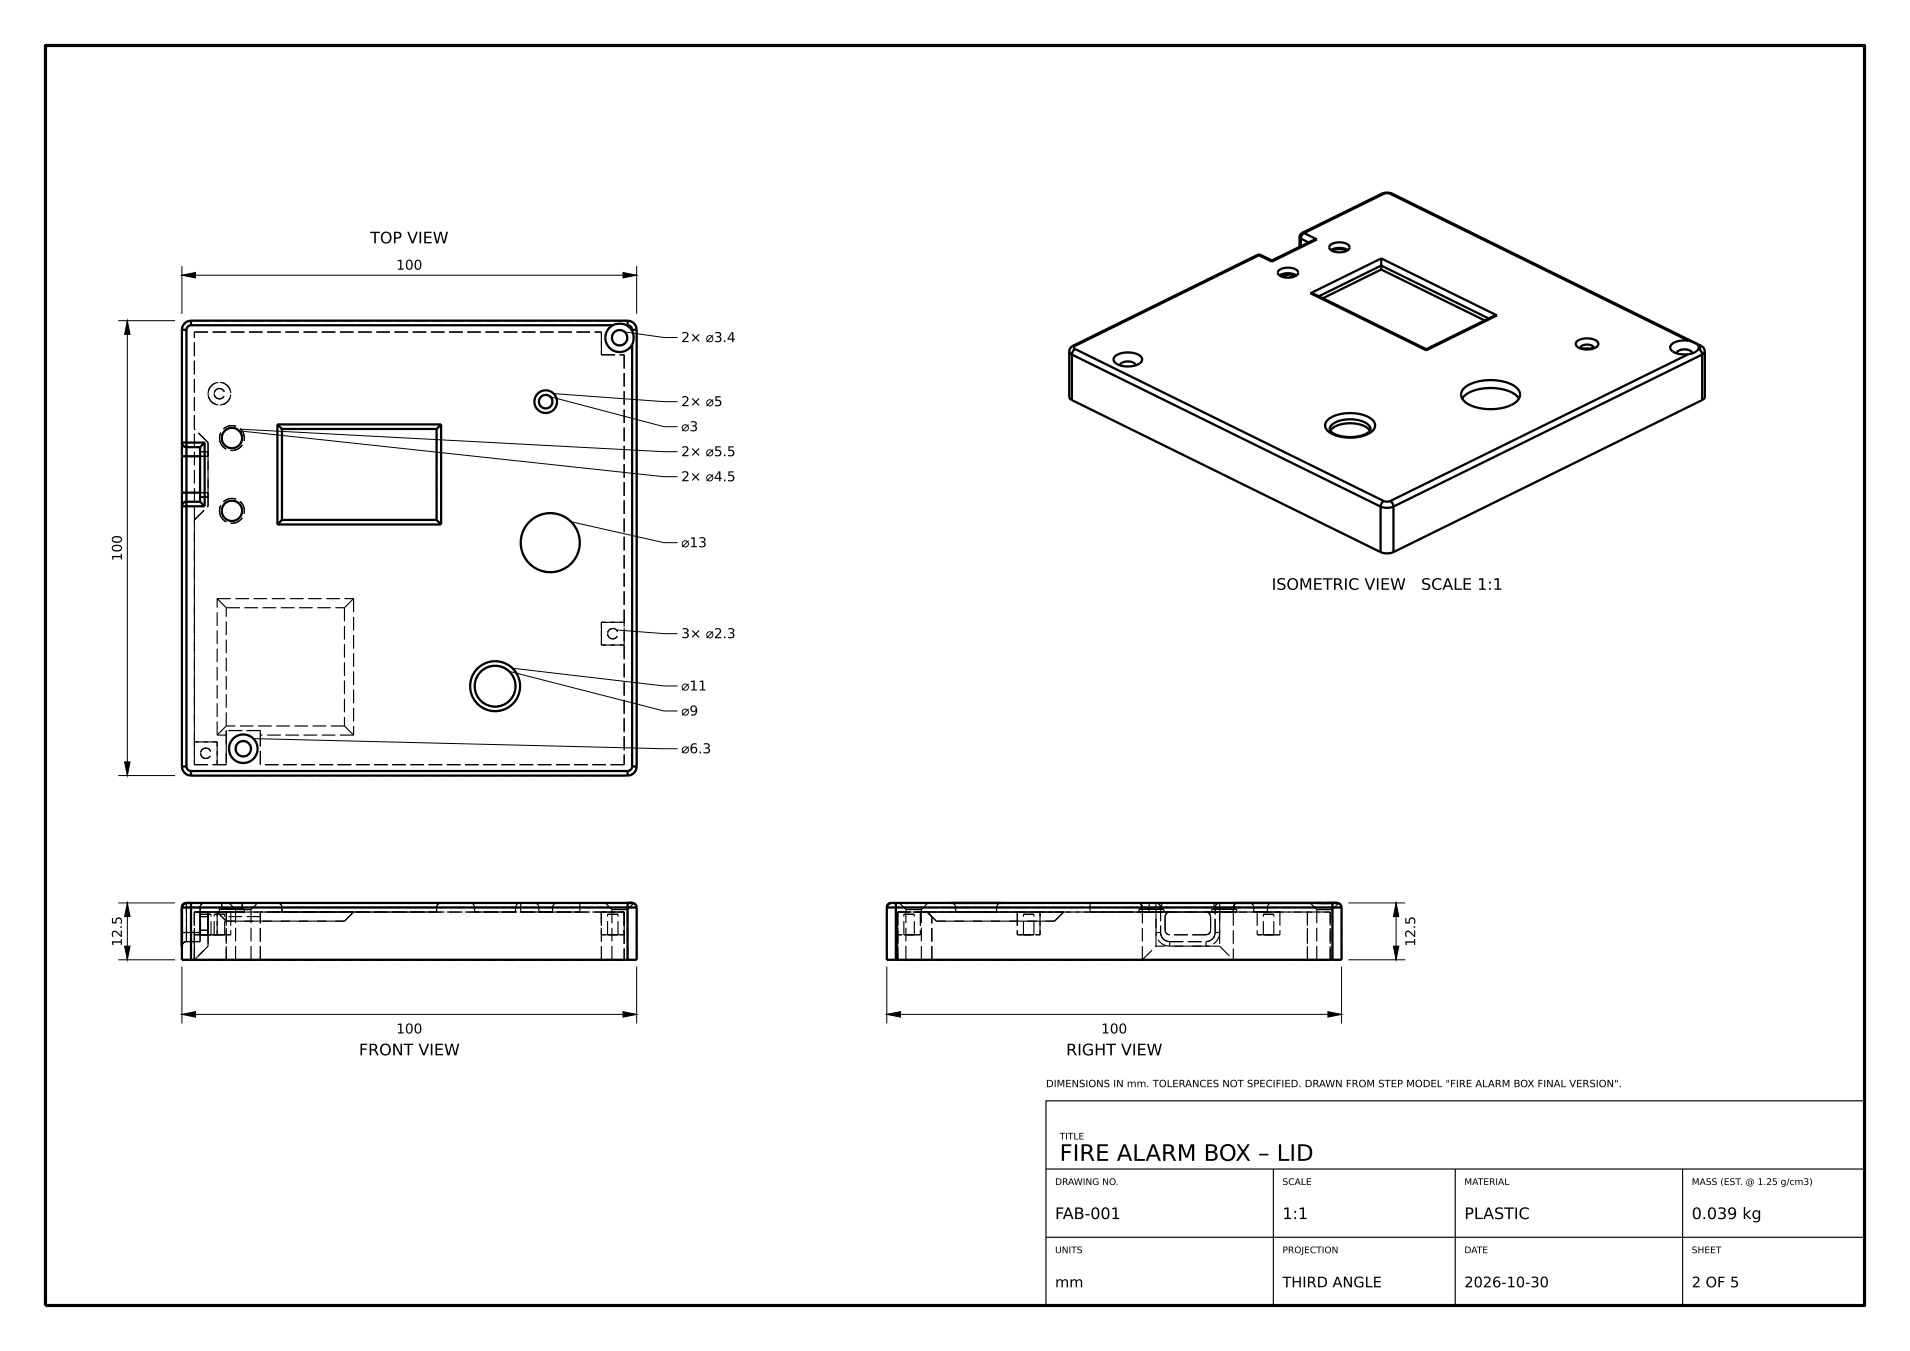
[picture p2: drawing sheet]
<svg xmlns="http://www.w3.org/2000/svg" width="420mm" height="297mm" viewBox="0 0 420 297" stroke-linecap="round" stroke-linejoin="round" font-family="sans-serif">
<path d="M28 70.5l.6 3h-1.2zM40 60.5l3-.6v1.2zM137 59.9l3 .6-3 .6zM27.4 167.5h1.2l-.6 3zM28 198.5l.6 3h-1.2zM307 198.5l.6 3h-1.2zM27.4 208h1.2l-.6 3zM306.4 208h1.2l-.6 3zM40 223l3-.6v1.2zM137 222.4l3 .6-3 .6zM195 223l3-.6v1.2zM292 222.4l3 .6-3 .6z" fill="#000" stroke="#000" stroke-width=".22"/>
<path d="M10 10h400v277h-400z" fill="none" stroke="#000" stroke-width=".7" stroke-linecap="butt"/>
<g fill="none" stroke="#000" stroke-width=".25" stroke-dasharray="3 1" stroke-linecap="butt">
<path d="M40 72.5v96M42 70.5a2 2 0 0 0-2 2M42.7 73h89.6M132.3 78h4.9M132.3 78v-5M132.3 73v5M134.6 74.3a1.7 1.7 0 0 0 2.3 1.5 1.7 1.7 0 0 0 .5-2.8 1.7 1.7 0 0 0-2.8 .7v.6M137.2 78v90.1M137.2 78v58.8M138 70.5h-96M140 72.5a2 2 0 0 0-2-2M41 98.3a1 1 0 0 1-1-1"/>
<path d="M42.7 94.3v-21.3M44 98.3h-3M44 98.3v2M44 99.3v1M45.8 97.3l-3.1-3M45.8 86.5a2.5 2.5 0 0 0 3.5 2.3 2.5 2.5 0 0 0 .5-4.2 2.5 2.5 0 0 0-4 1.3v.6M45.8 97.3v14M45.8 99.3v1M45.8 86.5a2.5 2.5 0 0 1 3.5-2.2 2.5 2.5 0 0 1 .5 4.2 2.5 2.5 0 0 1-4-1.3v-.7M45.8 99.3h-1.8M47.1 86.5a1.15 1.15 0 0 0 1.6 1.1 1.15 1.15 0 0 0 .4-1.9 1.15 1.15 0 0 0-1.9 .4l-.1 .4M48.2 96.3a2.75 2.75 0 0 0 4 2.5 2.75 2.75 0 0 0 .5-4.6 2.75 2.75 0 0 0-4.4 1.5l-.1 .6"/>
<path d="M53.3 96.3a2.25 2.25 0 0 1-3.3 2 2.25 2.25 0 0 1-.4-3.7 2.25 2.25 0 0 1 3.6 1.1l.1 .6M62 94.3v20M96 94.3h-34M121.5 88.3a1.5 1.5 0 0 0-2.1-1.4 1.5 1.5 0 0 0-.4 2.5 1.5 1.5 0 0 0 2.4-.6l.1-.5M41 110.3h3M41 110.3a1 1 0 0 0-1 1M42.7 114.3v-20M42.7 114.3l3.1-3M44 108.3v-8M44 108.3v2M44 109.3v-1M44 108.3v1"/>
<path d="M44 100.3v8M44 100.3v-1M44 108.3h1.8M44 100.3h1.8M45.8 111.3v-3M45.8 100.3v-3M45.8 100.3v-1M45.8 100.3v8M45.8 108.3v1M45.8 109.3v-1M45.8 109.3h-1.8M45.8 100.3h-1.8"/>
<path d="M45.8 108.3h-1.8M48.2 112.3a2.75 2.75 0 0 0 4 2.5 2.75 2.75 0 0 0 .5-4.6 2.75 2.75 0 0 0-4.4 1.5l-.1 .6M53.3 112.3a2.25 2.25 0 0 1-3.3 2 2.25 2.25 0 0 1-.4-3.7 2.25 2.25 0 0 1 3.6 1.1l.1 .6M62 114.3h34M96 114.3v-20M127.5 119.3a6.5 6.5 0 0 0-9.5-5.8 6.5 6.5 0 0 0-.8 11.1 6.5 6.5 0 0 0 10.2-4.3l.1-1M47.7 131.6h30.1M47.7 131.6l2 2M49.7 133.6h26.1M75.8 133.6v26M77.8 131.6v30M77.8 131.6l-2 2"/>
<path d="M132.3 136.8v5M132.3 136.8h4.9M133.6 139.3a1.15 1.15 0 0 0 1.6 1.1 1.15 1.15 0 0 0 .4-1.9 1.15 1.15 0 0 0-1.9 .4l-.1 .4M137.2 136.8h-4.9M49.7 159.6v-26M49.7 159.6l-2 2M75.8 159.6h-26.1M113.4 150.8a4.5 4.5 0 0 0-6.5-4 4.5 4.5 0 0 0-.7 7.6 4.5 4.5 0 0 0 7.1-2.7l.1-.9M132.3 141.8h4.9M132.3 141.8v-5M137.2 141.8v26.3M137.2 141.8v-5"/>
<path d="M137.2 141.8h-4.9M40 168.5a2 2 0 0 0 2 2M42 170.5h96M42.7 168.1v-53.8M42.7 163.1v-48.8M42.7 163.1h5M42.7 168.1h5M42.7 163.1v5M44.1 165.6a1.15 1.15 0 0 0 1.6 1.1 1.15 1.15 0 0 0 .4-1.9 1.15 1.15 0 0 0-1.9 .4l-.1 .4M47.7 168.1v-5M47.7 163.1h-5M47.7 161.6v-30"/>
<path d="M47.7 163.1v5M49.7 168.1h-7M49.7 160.6v7.5M49.7 160.6v1M49.7 161.6v6.5M49.7 168.1h-2M49.7 161.6h-2M51.8 164.6a1.7 1.7 0 0 0 2.4 1.5 1.7 1.7 0 0 0 .4-2.8 1.7 1.7 0 0 0-2.7 .8l-.1 .5M57.2 160.6h-7.5M57.2 168.1v-7.5M57.2 161.6v-1M57.2 168.1v-6.5"/>
<path d="M77.8 161.6h-20.6M77.8 161.6l-2-2M137.2 168.1h-80M138 170.5a2 2 0 0 0 2-2M140 168.5v-96M40 199.5a1 1 0 0 1 1-1M40 199.5h1M41 198.5h1M41 198.5h4M41 198.5a1 1 0 0 0-1 1M41 198.5v1M41 199.5v-1"/>
<path d="M41 199.5h-1M41 199.5h3M41 199.5v5.5M42 198.5h92.7M42 199.5v-1M42 199.5h-2M42 199.5v11.5M44 199.5l.3-.7 .7-.3M44 199.5v5.5M44 199.5h-3M45 198.5h-3M45 198.5l-.7 .3-.3 .7"/>
<path d="M48.2 199.9h5.5M48.8 198.5h4.5M48.8 199.9h4.5M48.8 198.5v1.4M50.4 198.5h6.2M50.4 198.5l1.4 1.5M51.8 200h3.4M51.8 200v11M53.3 198.5h-4.5M53.3 199.9h-4.5M53.3 198.5v1.4M53.7 199.9h-5.5"/>
<path d="M55.2 200h-3.4M55.2 200l1.4-1.5M55.2 200v11M56.6 198.5h-6.2M61 198.5h36M61 198.5l.7 .3 .3 .7M62 199.5l-.3-.7-.7-.3M62 199.5v1M62 199.5h34M96 199.5v1M96 199.5h-34M97 198.5h-36"/>
<path d="M97 198.5l-.7 .3-.3 .7M103.4 198.5h11M104.4 199.5h9M104.4 199.5l-.4-.8-.6-.2M113.4 199.5h-9M114.4 198.5h-11M114.4 198.5a1 1 0 0 0-1 1M114.5 198.5h13M114.5 198.5v2M117.5 198.5h5M118.5 199.5h3M118.5 199.5l-.4-.8-.6-.2"/>
<path d="M118.5 199.5v1M121.5 199.5v1M121.5 199.5h-3M122.5 198.5h-5M122.5 198.5a1 1 0 0 0-1 1M127.5 198.5h-13M127.5 198.5v2M133.1 198.5h1.6M133.1 198.5l1.5 1.5M134.6 200h3.3M134.6 200v11M134.7 198.5h3.1"/>
<path d="M137.8 198.5h.2M137.9 200h-3.3M137.9 200l1.4-1.4M137.9 200v11M138 199.5v-1M138 199.5h-96M139 198.5h-5.9M140 199.5a1 1 0 0 0-1-1M140 199.5v11.5M140 199.5h-2M195 199.5a1 1 0 0 1 1-1M196 198.5h1"/>
<path d="M197 198.5h57.2M197 199.5v-1M197 199.5h-2M197 199.5v11.5M197.8 198.5h3.1M199.2 200h1.7M199.2 200l-1.4-1.5M199.2 200v11M200.9 198.5h3.1M200.9 200h1.7M202.6 200h-3.4M202.6 200l1.4-1.5"/>
<path d="M202.6 200v11M204 198.5h-6.2M210.2 199.5h8.9M210.2 199.5l-.4-.8-.6-.2M214.6 199.5h-4.4M219.1 199.5h-4.5M219.1 199.5l.4-.8 .6-.2M220.1 198.5h-10.9M239.7 198.5h13M239.7 198.5v2M246.2 198.5h-6.5M250.2 198.5h22"/>
<path d="M250.2 198.5l.7 .3 .3 .7M250.5 199.9h5.5M250.9 198.5h4.5M250.9 199.9h4.5M250.9 198.5v1.4M251.2 199.5l-.3-.7-.7-.3M251.2 199.5v1M251.2 199.5h20M252.7 198.5h-6.5M252.7 198.5v2M253.2 198.5h-2.3M253.2 199.9h-2.7"/>
<path d="M253.2 199.9h-2.3M254.2 198.5h14M254.2 198.5v1M254.2 198.5l.7 .3 .3 .7M254.2 199.5h-57.2M255.2 199.5a1 1 0 0 0-1-1M255.2 199.5h-1M255.2 199.5v5.5M255.4 198.5h-2.2M255.4 199.9h-2.2M255.4 198.5v1.4M256 199.9h-2.8"/>
<path d="M266.4 199.9h5.6M267 198.5h4.4M267 199.9h4.4M267 198.5v1.4M267.2 199.5l.3-.7 .7-.3M267.2 199.5h-12M268.2 198.5h3.2M268.2 199.5v-1M268.2 198.5a1 1 0 0 0-1 1M268.2 199.5h-1M268.2 199.5v5.5M269.2 198.5h-2.2"/>
<path d="M269.2 199.9h-2.8M269.2 199.9h-2.2M271.2 199.5v1M271.2 199.5h-20M271.4 198.5h-2.2M271.4 199.9h-2.2M271.4 198.5v1.4M272 199.9h-2.8M272.2 198.5h-22M272.2 198.5l-.7 .3-.3 .7M274.7 198.5h2.5M275.7 199.5h3"/>
<path d="M275.7 199.5l-.4-.8-.6-.2M275.7 199.5v1M277.2 198.5h2.5M277.2 199.5h-1.5M278.7 199.5h-1.5M278.7 199.5l.4-.8 .6-.2M278.7 199.5v1M279.7 198.5h-5M288.1 198.5h1.6M289.6 200h1.7M289.6 200l-1.5-1.5M289.6 200v11"/>
<path d="M289.7 198.5h-1.6M291.3 200h1.6M292.9 200h-3.3M292.9 200l1.4-1.4M292.9 200v11M293 199.5v-1M293 199.5h-24.8M294 198.5h-1.2M295 199.5a1 1 0 0 0-1-1M295 199.5v11.5M295 199.5h-2M40 211v-11.5"/>
<path d="M41 207a1 1 0 0 0-1 1M41 207h3M41 205h-1M41 205h3M41 205v2M41 207v-2M41 205v-5.5M42 211h-2M42.7 211h89.6M42.7 200.5h3.1M42.7 200.5h89.6M42.7 200.5v10.5"/>
<path d="M42.7 211l3.1-3M42.7 211v-10.5M42.7 205.5h5M42.7 200.5v5M42.7 205.5v5.5M44 205v2M44 205v-5.5M44 207v-2M44 201.5v-1M44 204.5v-3M44 205.5v-1M44 204.5v1"/>
<path d="M44 201.5v3M44 200.5v1M44 207h-3M44 200.5h1.8M44 205h-3M44.1 205.5v-4.5M44.1 201h2.3M44.1 205.5h2.3M45.8 200.5h-3.1M45.8 200.5h4.9M45.8 208l-3.1 3M45.8 200.5v7.5"/>
<path d="M45.8 200.5v1M45.8 201.5v3M45.8 204.5v1M45.8 205.5v-1M45.8 204.5v-3M45.8 201.5v-1M45.8 208v-7.5M45.8 205.5h4.9M45.8 205.5v-5M45.8 205.5h-1.8M45.8 201.5h-1.8M45.8 204.5h-1.8"/>
<path d="M46.4 201h-2.3M46.4 205.5h-2.3M46.4 205.5v-4.5M47.1 205.5v-4.5M47.1 201h2.3M47.1 205.5h2.3M47.7 200.5h-5M47.7 200.5h30.1M47.7 205.5v-5M47.7 200.5v5M47.7 200.5l2 2M48.2 200.5h5.5"/>
<path d="M48.2 200.5v-.6M49.4 201h-2.3M49.4 205.5h-2.3M49.4 205.5v-4.5M49.7 211h-7M49.7 211v-9.5M49.7 201.5v-1M49.7 200.5v10.5M49.7 200.5h-2M49.7 202.5l-2-2M49.7 202.5h26.1M50.7 200.5h-4.9"/>
<path d="M50.7 205.5h-4.9M50.7 200.5v5M51.8 211h3.4M53.7 200.5h-5.5M53.7 200.5v-.6M55.2 211h-3.4M57.2 211h-7.5M57.2 201.5h-7.5M57.2 211v-9.5M57.2 200.5v1M57.2 211v-10.5M62 200.5h34"/>
<path d="M75.8 202.5h-26.1M77.8 200.5h-20.6M77.8 200.5l-2 2M96 200.5h-34M104.4 200.5h9M104.4 200.5v-1M113.4 200.5v-1M113.4 200.5h-9M114.5 200.5h13M118.5 200.5h3M121.5 200.5h-3M127.5 200.5h-13"/>
<path d="M132.3 211h4.9M132.3 200.5h4.9M132.3 211v-10.5M132.3 205.5h4.9M132.3 200.5v5M133.6 205.5v-4.5M133.6 201h2.3M133.6 205.5h2.3M134.6 211h3.3M135.9 201h-2.3M135.9 205.5h-2.3M135.9 205.5v-4.5"/>
<path d="M137.2 211h-80M137.2 200.5h-80M137.2 200.5v10.5M137.2 200.5h-4.9M137.2 200.5v5M137.2 205.5v-5M137.2 205.5h-4.9M137.9 211h-3.3M138 211h-96M138 211v-11.5M140 211h-2M195 211v-11.5"/>
<path d="M197 211h-2M197.4 211h53.8M197.4 211h7.5M197.4 200.5h6.5M197.4 211v-10.5M197.4 200.5v10.5M197.4 200.5h5M197.4 205.5v-5M197.4 205.5v5.5M198.7 201h2.4M198.7 205.5h2.4M198.7 205.5v-4.5"/>
<path d="M199.2 211h3.4M199.9 201h-1.2M199.9 205.5h-1.2M200.9 211h-1.7M201.1 201h-1.2M201.1 205.5h-1.2M201.1 205.5v-4.5M202.4 200.5h48.8M202.4 205.5h-5M202.4 200.5v5M202.6 211h-1.7M203.9 200.5l1 1"/>
<path d="M203.9 200.5h-6.5M203.9 200.5h30M203.9 200.5l2 2M204.9 211h-7.5M204.9 211v-9.5M204.9 201.5l-1-1M205.9 202.5h26M205.9 202.5l-2-2M210.2 200.5h4.4M210.2 200.5v-1M214.6 200.5h4.5M219.1 200.5h-8.9"/>
<path d="M219.1 200.5v-1M223.7 200.5h-26.3M223.7 200.5v5M223.7 205.5h5M225.1 201h2.2M225.1 205.5h2.2M225.1 205.5v-4.5M226.2 201h-1.1M226.2 205.5h-1.1M227.3 201h-1.1M227.3 205.5h-1.1M227.3 205.5v-4.5"/>
<path d="M228.7 200.5h-5M228.7 205.5v-5M228.7 200.5v5M231.9 202.5h-26M233.9 200.5h-30M233.9 200.5l-2 2M239.7 200.5h6.5M246.2 200.5h6.5M250.5 200.5h5.5M250.5 200.5v-.6M251.2 211h20M251.2 200.5h3"/>
<path d="M251.2 200.5h20M251.2 211l3-3M251.2 211v-10.5M252.7 200.5h-13M253.2 200.5h-2.7M254.2 200.5h3M254.2 208v-7.5M254.2 205v-5.5M255.2 205a2 2 0 0 0 2 2M255.2 205h-1M256 200.5h-2.8M256 200.5v-.6"/>
<path d="M256.2 201.5a1 1 0 0 1 1-1M256.2 204.5v-3M257.2 207h8M257.2 207a2 2 0 0 1-2-2M257.2 200.5h8M257.2 205.5a1 1 0 0 1-1-1M257.2 207v1M257.2 208a3 3 0 0 1-3-3M265.2 207a2 2 0 0 0 2-2M265.2 205.5h-8M265.2 200.5a1 1 0 0 1 1 1M265.2 200.5h3"/>
<path d="M265.2 207v1M265.2 208h-8M266.2 204.5a1 1 0 0 1-1 1M266.2 201.5v3M266.4 200.5h5.6M266.4 200.5v-.6M267.2 205v-5.5M267.2 205a2 2 0 0 1-2 2M267.2 205h1M268.2 200.5h3M268.2 208l3 3M268.2 200.5v7.5"/>
<path d="M268.2 208h-14M268.2 205a3 3 0 0 1-3 3M269.2 200.5h-2.8M271.2 200.5h-20M271.2 211h21.3M271.2 200.5h21.3M271.2 200.5v10.5M272 200.5h-2.8M272 200.5v-.6M275.7 200.5h1.5M276.5 200.5h5M276.5 205.5h2.5"/>
<path d="M276.5 200.5v5M277.2 200.5h1.5M277.8 201h2.3M277.8 205.5h2.3M277.8 205.5v-4.5M278.7 200.5h-3M279 201h-1.2M279 205.5h-1.2M279 200.5h-2.5M279 205.5h2.5M280.1 201h-1.1M280.1 205.5h-1.1"/>
<path d="M280.1 205.5v-4.5M281.5 200.5h-2.5M281.5 205.5h-5M281.5 200.5v5M287.5 211h5M287.5 211h-90.1M287.5 200.5h-58.8M287.5 211v-10.5M287.5 200.5v10.5M289.6 211h3.3M291.3 211h-1.7M292.5 200.5h-5"/>
<path d="M292.5 211v-10.5M292.5 200.5v10.5M292.9 211h-1.6M293 211h-96M293 211v-11.5M295 211h-2"/>
</g>
<g fill="none" stroke="#000" stroke-width=".5">
<path d="M276.4 56.1h.5M276.4 56.1h.9M276.4 56.1l-40.4 19.9M276.9 56.1l-40.5 19.9M276.9 56.1l2.8 1.4M277.3 56.1h-.4M277.3 56.1l2.4 1.2M279.7 57.3v.2M281.1 59.5a3.3 3.3 0 0 1 4.3 .2v.5a3.2 3.2 0 0 1-4.3 .1l-.1-.4zM285.8 52.1l.2 .4M285.8 52.1v2.2M286 52.5l1.7 .8"/>
<path d="M286 52.5v1.6M286.3 51.2h.5M286.3 51.2l-.3 .2-.2 .7M286.8 51.2a1.46 1.46 0 0 0-.8 1.3M286.8 51.2l2.8 1.4M289.6 52.6l-.8 .2-9.1 4.5M289.6 52.6l-9.9 4.9M292.5 54a3.3 3.3 0 0 1 4.2 .2v.4a3.2 3.2 0 0 1-4.3 .1l-.1-.3zM292.7 55a3.8 3.8 0 0 1 3.7 0M292.8 55.1a5.1 5.1 0 0 1 3.5 0M303.7 56.8v1.6M303.7 59.2l-12.8 6.4"/>
<path d="M303.7 58.4v.8M303.7 59.2l22.8 11.2M303.7 56.8l-15.5 7.7M303.7 56.8l25.5 12.5M303.7 58.4l23.6 11.6M303.7 58.4l-13.7 6.7M303.9 42.6h.4M303.9 42.6a2.79 2.79 0 0 1 2.2 0M303.9 42.6l-17.6 8.6M304.3 42.6l.7-.1 .7 .1M304.3 42.6l-17.5 8.6M305.7 42.6l65.6 32.3"/>
<path d="M306.1 42.6h-.4M306.1 42.6l67.9 33.4M40 72.5h1M40 72.5v24.8M41 72.5v24.8M42 70.5a2 2 0 0 0-2 2M42 71.5a1 1 0 0 0-1 1M42 70.5v1M42 70.5h96M42 71.5h92.7M134.7 71.5a3.1 3.1 0 0 0-.7 5 3.1 3.1 0 0 0 5-.7M134.7 71.5a3.6 3.6 0 0 1 3.1 0"/>
<path d="M137.8 71.5l1.2 1.2M137.8 71.5h.2M138 70.5a2 2 0 0 1 2 2M138 71.5a1 1 0 0 1 1 1M138 70.5v1M139 72.7a3.6 3.6 0 0 1 0 3.1M139 72.5h1M139 72.5v.2M139 75.8v92.7M140 72.5v96M235.1 77.2v10.1l.2 .3 .4 .4M235.1 77.2l.2 .4 .4 .3"/>
<path d="M235.7 77.9l67.9 33.5M235.7 77.9v10.1M236 76h.4M236 76a1.4 1.4 0 0 0-.9 1.2M236.4 76l-.3 .4 .3 .3M236.4 76.7a1.46 1.46 0 0 0-.7 1.2M236.4 76.7l67.9 33.4M245.2 78.4a4.9 4.9 0 0 1 5.8 .1 1.14 1.14 0 0 1-.9 1.7 5.1 5.1 0 0 1-5-.5 .88 .88 0 0 1 .1-1.3zM281.3 60.6a3.8 3.8 0 0 1 3.8 0M281.5 60.6a5.1 5.1 0 0 1 3.5 0M281.6 60.6v.1M282.8 60.3l-1 .5"/>
<path d="M283.3 60.3l-1.2 .6M284.6 60.5l-1.1 .5M288.2 64.5l.9 .2 24.5 12.1M288.2 64.5l25.4 12.5M313.6 76.8v.2M329.2 69.3l-.9 .2-14.7 7.3M329.2 69.3l-15.6 7.7M346.7 75.1a3.9 3.9 0 0 1 4.6 0 .85 .85 0 0 1-.6 1.4 4 4 0 0 1-4-.4 .68 .68 0 0 1 0-1zM347.5 76.5l-.1-.2a3.1 3.1 0 0 0 3.1 0v.2M347.5 76.4a2.08 2.08 0 0 1 3 0M348.4 76.7h1.2M368.7 77.7v-.2a2.43 2.43 0 0 1 3.3-.1l.1 .3"/>
<path d="M371.3 74.9a4.2 4.2 0 0 0-3.9 1.1 1.22 1.22 0 0 0 1.1 1.6 5.7 5.7 0 0 0 2.8 .3M371.3 74.9l1.3 .5 .8 .6M371.3 77.9l-65.6 32.2M373.4 76.8l-.8 .7-1.3 .4M373.4 76l.2 .4-.2 .4M373.4 76h.2M373.6 76.7a1.46 1.46 0 0 1 .7 1.2M373.6 76l.3 .4-.3 .3M373.6 76.7l-.2 .1M374 76h-.4M374 76a1.4 1.4 0 0 1 .9 1.2M374.3 77.9l-67.9 33.5"/>
<path d="M374.3 77.9v10.1M374.9 77.2v10.1l-.2 .3-.4 .4M374.9 77.2l-.2 .4-.4 .3M40 97.3h1M40 97.3a1 1 0 0 0 1 1M40 97.3v3M41 97.3v1M41 98.3v2M41 98.3h3M41 97.3h4M44 98.3v12M45 97.3l-1 1"/>
<path d="M45 97.3v14M61 93.3l1 1M61 93.3v22M61 93.3h36M62 94.3h34M62 94.3v20M96 94.3v20M97 93.3l-1 1M97 93.3v22M235.7 88l67.9 33.4M246.3 80.3v-.2a2.43 2.43 0 0 1 3.3-.1l.1 .3M292 92.2a8.9 8.9 0 0 1 9.7 0 1.64 1.64 0 0 1-.2 2.8 9.1 9.1 0 0 1-9.5-.2 1.58 1.58 0 0 1 0-2.6z"/>
<path d="M292.5 94.7a5.4 5.4 0 0 1 5.1-1.6l2.1 .4a2.89 2.89 0 0 1 1.6 1.2M292.7 93.5a7 7 0 0 1 8.3 0l.4 .9a2.4 2.4 0 0 1-2 1.4 8.1 8.1 0 0 1-6.7-.8l-.3-.6zM321.5 87.6a7.5 7.5 0 0 1 6.3-2.3 7.5 7.5 0 0 1 6.2 2.3M322 85.2a10.6 10.6 0 0 1 11.5 0 1.93 1.93 0 0 1-.3 3.3 11 11 0 0 1-10.8 0 1.93 1.93 0 0 1-.4-3.3zM374.3 88l-67.9 33.4M40 111.3h1M40 108.3v3M40 108.3h1M40 100.3h1M40 100.3v8M40 111.3v57.2M41 110.3v1"/>
<path d="M41 110.3a1 1 0 0 0-1 1M41 108.3v2M41 110.3h3M41 100.3v8M41 111.3v57.2M41 111.3h4M41 100.3h3M41 108.3h3M44 110.3l1 1M61 115.3h36M62 114.3l-1 1M62 114.3h34"/>
<path d="M96 114.3l1 1M303.6 111.4a3.6 3.6 0 0 0 2.8 0M303.6 111.4v10M304.3 110.1l.7 .2 .7-.2M304.3 110.1a1.46 1.46 0 0 0-.7 1.3M305.7 110.1a1.46 1.46 0 0 1 .7 1.3M306.4 111.4v10M303.6 121.4a3.6 3.6 0 0 0 2.8 0M40 168.5a2 2 0 0 0 2 2M40 168.5h1M41 168.5a1 1 0 0 0 1 1M42 169.5v1"/>
<path d="M42 170.5h96M42 169.5h96M138 169.5v1M139 168.5a1 1 0 0 1-1 1M139 168.5h1M140 168.5a2 2 0 0 1-2 2M40 199.5v11.5h2M40 199.5h2M41 198.5h1v1M41 198.5a1 1 0 0 0-1 1M41 198.5h97M42 199.5h96"/>
<path d="M42 199.5v11.5M138 198.5h1M138 198.5v1M138 199.5h2M138 199.5v11.5M139 198.5a1 1 0 0 1 1 1M139 198.5l.3 .1M140 199.5v11.5h-2M195 199.5v11.5h2M195 199.5h2M197 198.5h-.8a1.08 1.08 0 0 0-1.2 1M197 198.5v1"/>
<path d="M197 198.5h96M197 199.5h96M197 199.5v11.5M209.2 198.5h10.9M292.8 198.5h-3.1h4.3M293 198.5h1M293 198.5v1M293 199.5h2M293 199.5v11.5M294 198.5a1 1 0 0 1 1 1M294 198.5l.3 .1M295 199.5v11.5h-2"/>
<path d="M40 205v3M42 211h96M197 211h96"/>
<circle cx="136.3" cy="74.3" r="1.7"/>
<circle cx="51" cy="96.3" r="2.25"/>
<circle cx="120" cy="88.3" r="2.5"/>
<circle cx="120" cy="88.3" r="1.5"/>
<circle cx="51" cy="112.3" r="2.25"/>
<circle cx="121" cy="119.3" r="6.5"/>
<circle cx="108.9" cy="150.8" r="5.5"/>
<circle cx="108.9" cy="150.9" r="4.5"/>
<circle cx="53.5" cy="164.6" r="3.1"/>
<circle cx="53.5" cy="164.6" r="1.7"/>
</g>
<g fill="none" stroke="#000" stroke-width=".22">
<path d="M40 58.5v10.5M140 58.5v10.5M26 70.5h12.5M28 70.5v100M40 60.5h100M137.5 73l8.5 1.2h3M52.6 94.7l93.4 10.1h3M52.9 94.4l93.1 4.9h3M121.1 87.2l24.9 6.6h3M121.8 86.5l24.2 1.8h3M125.6 114.7l20.4 4.6h3M135.5 138.5l10.5 .8h3"/>
<path d="M112.1 147.6l33.9 8.7h3M112.8 146.9l33.2 3.9h3M26 170.5h12.5M55.7 162.4l93.3 2.2M26 198.5h12.5M28 198.5v12.5M296.5 198.5h12.5M307 198.5v12.5M26 211h12.5M40 212.5v12.5M140 212.5v12.5M195 212.5v12.5"/>
<path d="M295 212.5v12.5M296.5 211h12.5M40 223h100M195 223h100"/>
</g>
<path d="M230 242h180v45h-180zM230 257h180M280 257v30M320 257v30M370 257v30M230 272h180" fill="none" stroke="#000" stroke-width=".25"/>
<text font-size="5" x="233" y="255.2">FIRE ALARM BOX – LID</text>
<g font-size="3.5">
<text x="81.4" y="53.5">TOP VIEW</text>
<text x="279.6" y="129.7">ISOMETRIC VIEW</text>
<text x="312.5" y="129.7">SCALE 1:1</text>
<text x="78.9" y="232">FRONT VIEW</text>
<text x="234.4" y="232">RIGHT VIEW</text>
<text x="232" y="268">FAB-001</text>
<text x="282" y="268">1:1</text>
<text x="322" y="268">PLASTIC</text>
<text x="372" y="268">0.039 kg</text>
</g>
<g font-size="3.2">
<text x="232" y="283">mm</text>
<text x="282" y="283">THIRD ANGLE</text>
<text x="322" y="283">2026-10-30</text>
<text x="372" y="283">2 OF 5</text>
</g>
<g font-size="3">
<text x="87.1" y="59.3">100</text>
<text x="149.8" y="75.2">2× ⌀3.4</text>
<text x="149.8" y="89.3">2× ⌀5</text>
<text x="149.8" y="94.8">⌀3</text>
<text x="149.8" y="100.3">2× ⌀5.5</text>
<text x="149.8" y="105.8">2× ⌀4.5</text>
<text x="26.8" y="123.4" transform="rotate(-90 26.8 123.4)">100</text>
<text x="149.8" y="120.3">⌀13</text>
<text x="149.8" y="140.3">3× ⌀2.3</text>
<text x="149.8" y="151.8">⌀11</text>
<text x="149.8" y="157.3">⌀9</text>
<text x="149.8" y="165.6">⌀6.3</text>
<text x="26.8" y="208.1" transform="rotate(-90 26.8 208.1)">12.5</text>
<text x="311.2" y="208.1" transform="rotate(-90 311.2 208.1)">12.5</text>
<text x="87.1" y="227.2">100</text>
<text x="242.1" y="227.2">100</text>
</g>
<text font-size="2.2" x="230" y="239">DIMENSIONS IN mm. TOLERANCES NOT SPECIFIED. DRAWN FROM STEP MODEL &quot;FIRE ALARM BOX FINAL VERSION&quot;.</text>
<g font-size="2">
<text x="233" y="250.5">TITLE</text>
<text x="232" y="260.5">DRAWING NO.</text>
<text x="282" y="260.5">SCALE</text>
<text x="322" y="260.5">MATERIAL</text>
<text x="372" y="260.5">MASS (EST. @ 1.25 g/cm3)</text>
<text x="232" y="275.5">UNITS</text>
<text x="282" y="275.5">PROJECTION</text>
<text x="322" y="275.5">DATE</text>
<text x="372" y="275.5">SHEET</text>
</g>
</svg>
